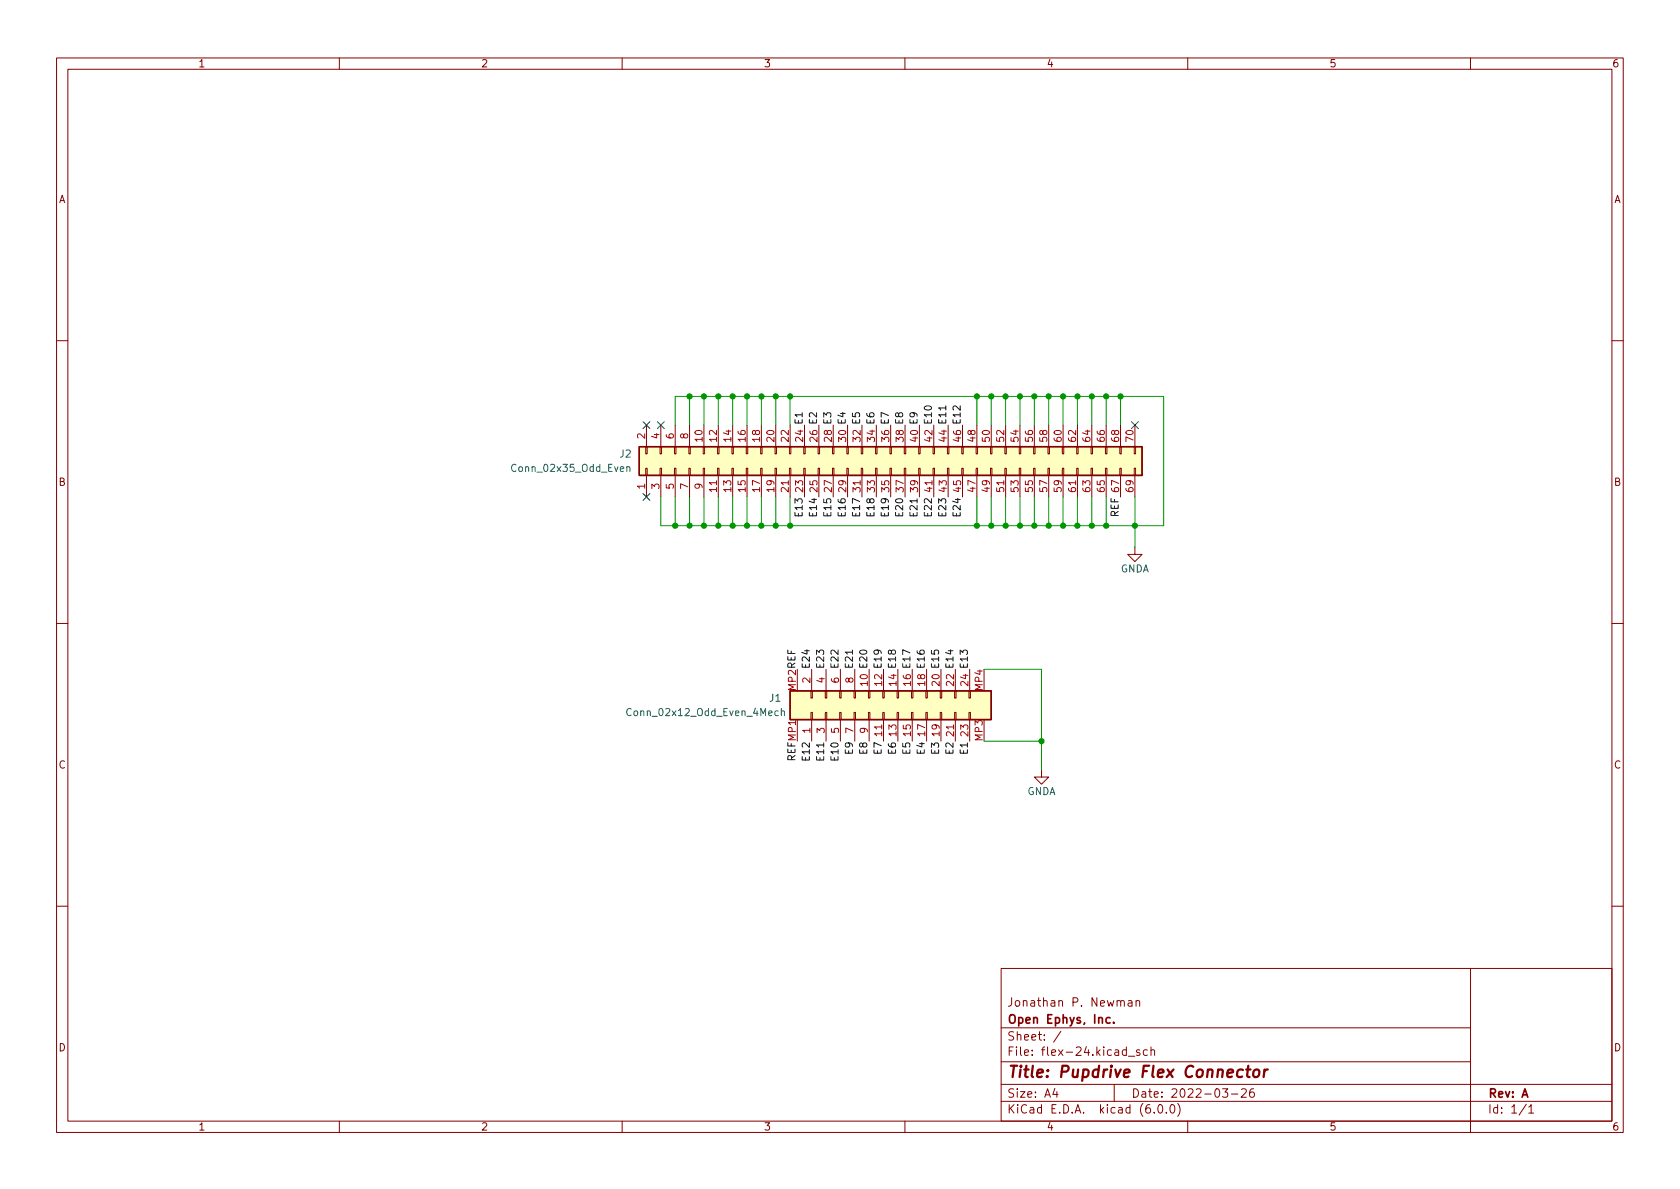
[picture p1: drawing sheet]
<svg xmlns="http://www.w3.org/2000/svg" width="297mm" height="210mm" viewBox="0 0 297 210" stroke-linecap="round" stroke-linejoin="round" font-family="sans-serif">
<g fill="none" stroke="#840000" stroke-width=".18">
<path d="M10 10.2h277v190.1h-277zM12 12.2h273v186.1h-273zM60 10.2v2M110 10.2v2M160 10.2v2M210 10.2v2M260 10.2v2M10 60.2h2M114.2 79h.2v1.3h-.2zM114.3 75.2v3.8M116.7 79h.3v1.3h-.3zM116.8 75.2v3.8"/>
<path d="M119.3 79h.2v1.3h-.2zM119.4 75.2v3.8M121.8 79h.2v1.3h-.2zM121.9 75.2v3.8M124.3 79h.3v1.3h-.3zM124.5 75.2v3.8M126.9 79h.2v1.3h-.2zM127 75.2v3.8M129.4 79h.3v1.3h-.3zM129.5 75.2v3.8M132 79h.2v1.3h-.2zM132.1 75.2v3.8"/>
<path d="M134.5 79h.2v1.3h-.2zM134.6 75.2v3.8M137 79h.3v1.3h-.3zM137.2 75.2v3.8M139.6 79h.2v1.3h-.2zM139.7 75.2v3.8M142.1 79h.3v1.3h-.3zM142.2 75.2v3.8M144.7 79h.2v1.3h-.2zM144.8 75.2v3.8M147.2 79h.2v1.3h-.2zM147.3 75.2v3.8"/>
<path d="M149.7 79h.3v1.3h-.3zM149.9 75.2v3.8M152.3 79h.2v1.3h-.2zM152.4 75.2v3.8M154.8 79h.3v1.3h-.3zM154.9 75.2v3.8M157.4 79h.2v1.3h-.2zM157.5 75.2v3.8M159.9 79h.2v1.3h-.2zM160 75.2v3.8M162.4 79h.3v1.3h-.3zM162.6 75.2v3.8"/>
<path d="M165 79h.2v1.3h-.2zM165.1 75.2v3.8M167.5 79h.3v1.3h-.3zM167.6 75.2v3.8M170.1 79h.2v1.3h-.2zM170.2 75.2v3.8M172.6 79h.2v1.3h-.2zM172.7 75.2v3.8M175.1 79h.3v1.3h-.3zM175.3 75.2v3.8M177.7 79h.2v1.3h-.2zM177.8 75.2v3.8"/>
<path d="M180.2 79h.3v1.3h-.3zM180.3 75.2v3.8M182.8 79h.2v1.3h-.2zM182.9 75.2v3.8M185.3 79h.2v1.3h-.2zM185.4 75.2v3.8M187.8 79h.3v1.3h-.3zM188 75.2v3.8M190.4 79h.2v1.3h-.2zM190.5 75.2v3.8M192.9 79h.3v1.3h-.3zM193 75.2v3.8"/>
<path d="M195.5 79h.2v1.3h-.2zM195.6 75.2v3.8M198 79h.2v1.3h-.2zM198.1 75.2v3.8M200.5 79h.3v1.3h-.3zM200.7 75.2v3.8M285 60.2h2M114.2 82.8h.2v1.3h-.2zM114.3 84.1v3.8M116.7 82.8h.3v1.3h-.3zM116.8 84.1v3.8M119.3 82.8h.2v1.3h-.2z"/>
<path d="M119.4 84.1v3.8M121.8 82.8h.2v1.3h-.2zM121.9 84.1v3.8M124.3 82.8h.3v1.3h-.3zM124.5 84.1v3.8M126.9 82.8h.2v1.3h-.2zM127 84.1v3.8M129.4 82.8h.3v1.3h-.3zM129.5 84.1v3.8M132 82.8h.2v1.3h-.2zM132.1 84.1v3.8M134.5 82.8h.2v1.3h-.2z"/>
<path d="M134.6 84.1v3.8M137 82.8h.3v1.3h-.3zM137.2 84.1v3.8M139.6 82.8h.2v1.3h-.2zM139.7 84.1v3.8M142.1 82.8h.3v1.3h-.3zM142.2 84.1v3.8M144.7 82.8h.2v1.3h-.2zM144.8 84.1v3.8M147.2 82.8h.2v1.3h-.2zM147.3 84.1v3.8M149.7 82.8h.3v1.3h-.3z"/>
<path d="M149.9 84.1v3.8M152.3 82.8h.2v1.3h-.2zM152.4 84.1v3.8M154.8 82.8h.3v1.3h-.3zM154.9 84.1v3.8M157.4 82.8h.2v1.3h-.2zM157.5 84.1v3.8M159.9 82.8h.2v1.3h-.2zM160 84.1v3.8M162.4 82.8h.3v1.3h-.3zM162.6 84.1v3.8M165 82.8h.2v1.3h-.2z"/>
<path d="M165.1 84.1v3.8M167.5 82.8h.3v1.3h-.3zM167.6 84.1v3.8M170.1 82.8h.2v1.3h-.2zM170.2 84.1v3.8M172.6 82.8h.2v1.3h-.2zM172.7 84.1v3.8M175.1 82.8h.3v1.3h-.3zM175.3 84.1v3.8M177.7 82.8h.2v1.3h-.2zM177.8 84.1v3.8M180.2 82.8h.3v1.3h-.3z"/>
<path d="M180.3 84.1v3.8M182.8 82.8h.2v1.3h-.2zM182.9 84.1v3.8M185.3 82.8h.2v1.3h-.2zM185.4 84.1v3.8M187.8 82.8h.3v1.3h-.3zM188 84.1v3.8M190.4 82.8h.2v1.3h-.2zM190.5 84.1v3.8M192.9 82.8h.3v1.3h-.3zM193 84.1v3.8M195.5 82.8h.2v1.3h-.2z"/>
<path d="M195.6 84.1v3.8M198 82.8h.2v1.3h-.2zM198.1 84.1v3.8M200.5 82.8h.3v1.3h-.3zM200.7 96.8v1.2h1.2l-1.2 1.3-1.3-1.3h1.3M200.7 84.1v3.8M10 110.2h2M141 118.4v3.8M143.5 118.4v3.8M146 118.4v3.8M148.6 118.4v3.8M151.1 118.4v3.8"/>
<path d="M153.7 118.4v3.8M156.2 118.4v3.8M158.7 118.4v3.8M161.3 118.4v3.8M163.8 118.4v3.8M166.4 118.4v3.8M168.9 118.4v3.8M171.4 118.4v3.8M174 118.4v3.8M285 110.2h2M141 127.2v3.9M143.4 126h.2v1.2h-.2z"/>
<path d="M143.4 122.2h.2v1.2h-.2zM143.5 127.2v3.9M145.9 126h.3v1.2h-.3zM145.9 122.2h.3v1.2h-.3zM146 127.2v3.9M148.5 126h.2v1.2h-.2zM148.5 122.2h.2v1.2h-.2zM148.6 127.2v3.9M151 126h.3v1.2h-.3zM151 122.2h.3v1.2h-.3zM151.1 127.2v3.9M153.5 126h.3v1.2h-.3z"/>
<path d="M153.5 122.2h.3v1.2h-.3zM153.7 127.2v3.9M156.1 126h.2v1.2h-.2zM156.1 122.2h.2v1.2h-.2zM156.2 127.2v3.9M158.6 126h.3v1.2h-.3zM158.6 122.2h.3v1.2h-.3zM158.7 127.2v3.9M161.2 126h.2v1.2h-.2zM161.2 122.2h.2v1.2h-.2zM161.3 127.2v3.9M163.7 126h.3v1.2h-.3z"/>
<path d="M163.7 122.2h.3v1.2h-.3zM163.8 127.2v3.9M166.2 126h.3v1.2h-.3zM166.2 122.2h.3v1.2h-.3zM166.4 127.2v3.9M168.8 126h.2v1.2h-.2zM168.8 122.2h.2v1.2h-.2zM168.9 127.2v3.9M171.3 126h.3v1.2h-.3zM171.3 122.2h.3v1.2h-.3zM171.4 127.2v3.9M174 127.2v3.9"/>
<path d="M184.1 136.1v1.3h1.3l-1.3 1.3-1.2-1.3h1.2M10 160.2h2M177 171.3h108v27h-108zM198.1 177.1l.3-.2 .3 .1 .1 .9M199.5 177h.6v.9M200.1 177.3l-.5 .1a.29 .29 0 0 0-.2 .2 .29 .29 0 0 0 .2 .3h.5M200.9 177.1l.2-.2 .3 .1 .1 .9M200.9 176.9v1M260 171.3v29M285 160.2h2M60 198.3v2M110 198.3v2"/>
<path d="M160 198.3v2M177 194.8h108M177 191.8h108M177 187.8h83M177 181.8h83M186.5 192.5l-.4 1h1M186.9 193v1M187.6 182.4l-1.3 1.9M197 191.8v3M199.5 186.8h1.1M201.5 185.7l-.4-.1-.2 .2 .1 .3 .5 .1v.4h-.6M202.9 185.7l-.5-.1-.3 .3v.4l.2 .3h.6"/>
<path d="M203.5 185.8l.2-.2 .4 .1v.9M203.5 185.1v1.5M204.1 196.7v.1M204.9 195.4l.2-.1a.81 .81 0 0 1 .6 .7 .81 .81 0 0 1-.3 .8h-.2a.81 .81 0 0 1-.6-.6 .81 .81 0 0 1 .3-.8zM206.2 196.7v.1M207.1 195.4l.1-.1a.81 .81 0 0 1 .6 .7 .81 .81 0 0 1-.3 .8h-.1a.81 .81 0 0 1-.6-.6 .81 .81 0 0 1 .3-.8zM208.2 195.1a1.72 1.72 0 0 1 0 2.3M210 198.3v2M216.1 192.5h1l-.5 .6 .4 .1v.7l-.2 .1h-.4l-.3-.1M217.7 193.5h1.2M219.5 192.7l.6-.2 .2 .2 .1 .3-1 1h1M221.6 192.5a.59 .59 0 0 0-.7 .7v.5l.2 .3h.4l.2-.1 .1-.5-.2-.2-.4-.1-.3 .3"/>
<path d="M269.9 195.3l-1.3 1.9M270.3 195.8l.4-.5v1.5M270.3 196.8h.9"/>
</g>
<path d="M219.8 189.2a.66 .66 0 0 0-1 .3l-.1 .6 .2 .3 .1 .1 .6-.1M220.3 189.1h.8M220.7 188.5l-.2 1.7 .1 .2 .3 .1M221.8 189.3a.52 .52 0 0 1 .5-.2 .52 .52 0 0 1 .4 .4l-.1 .6a.55 .55 0 0 1-.5 .4 .55 .55 0 0 1-.5-.4zM223.6 189.1l-.2 1.4M224.2 189.1l-.4 .1-.3 .3" fill="none" stroke="#840000" stroke-width=".4"/>
<path d="M196.3 180l-.5-.1-.2 .3v.4l.1 .3h.6M196.9 180.8v.1" fill="none" stroke="#840000" stroke-width=".3"/>
<g fill="#ffffc2" stroke="#ffffc2" stroke-width=".18">
<path d="M139.7 122.2h35.6v5h-35.6z"/>
<path d="M113 79h88.9v5.1h-88.9z"/>
</g>
<path d="M113 79h88.9v5.1h-88.9zM139.7 122.2h35.6v5h-35.6z" fill="none" stroke="#840000" stroke-width=".25"/>
<path d="M110.8 82.6l.2-.1 .3 .1 .1 .8M110.8 82.5v.9M111.6 125.4a.6 .6 0 0 0-.8 .4 .6 .6 0 0 0 .6 .8l.2-.2M138.1 125.8l.2-.1 .3 .1 .1 .8M138.1 125.3v1.3" fill="none" stroke="#006464" stroke-width=".18"/>
<g fill="none" stroke="#009600" stroke-width=".18">
<path d="M119.4 75.2v-5.1h86.3v22.9h-88.9v-5.1M121.9 70.1v5.1M124.5 70.1v5.1M127 70.1v5.1M129.5 70.1v5.1M132.1 70.1v5.1M134.6 70.1v5.1M137.2 70.1v5.1M139.7 70.1v5.1M172.7 70.1v5.1M175.3 70.1v5.1M177.8 70.1v5.1"/>
<path d="M180.3 70.1v5.1M182.9 70.1v5.1M185.4 70.1v5.1M188 70.1v5.1M190.5 70.1v5.1M193 70.1v5.1M195.6 70.1v5.1M198.1 70.1v5.1M119.4 87.9v5.1M121.9 87.9v5.1M124.5 87.9v5.1M127 87.9v5.1"/>
<path d="M129.5 87.9v5.1M132.1 87.9v5.1M134.6 87.9v5.1M137.2 87.9v5.1M139.7 87.9v5.1M172.7 87.9v5.1M175.3 87.9v5.1M177.8 87.9v5.1M180.3 87.9v5.1M182.9 87.9v5.1M185.4 87.9v5.1M188 87.9v5.1"/>
<path d="M190.5 87.9v5.1M193 87.9v5.1M195.6 87.9v5.1M200.7 87.9v8.9M174 118.4h10.1v17.7M174 131.1h10.1"/>
</g>
<path d="M113.7 74.6l1.2 1.2M114.9 74.6l-1.2 1.2M116.2 74.6l1.2 1.2M117.4 74.6l-1.2 1.2M200.1 74.6l1.2 1.2M201.3 74.6l-1.2 1.2M113.7 87.3l1.2 1.2M114.9 87.3l-1.2 1.2" fill="none" stroke="#000084" stroke-width=".18"/>
<g fill="#009600" stroke="#009600" stroke-width=".18">
<circle cx="198.1" cy="70.1" r=".46"/>
<circle cx="195.6" cy="70.1" r=".46"/>
<circle cx="195.6" cy="93" r=".46"/>
<circle cx="193" cy="93" r=".46"/>
<circle cx="190.5" cy="70.1" r=".46"/>
<circle cx="185.4" cy="70.1" r=".46"/>
<circle cx="188" cy="70.1" r=".46"/>
<circle cx="193" cy="70.1" r=".46"/>
<circle cx="200.7" cy="93" r=".46"/>
<circle cx="137.2" cy="93" r=".46"/>
<circle cx="139.7" cy="93" r=".46"/>
<circle cx="134.6" cy="93" r=".46"/>
<circle cx="132.1" cy="93" r=".46"/>
<circle cx="124.5" cy="93" r=".46"/>
<circle cx="129.5" cy="93" r=".46"/>
<circle cx="127" cy="93" r=".46"/>
<circle cx="121.9" cy="93" r=".46"/>
<circle cx="119.4" cy="93" r=".46"/>
<circle cx="124.5" cy="70.1" r=".46"/>
<circle cx="127" cy="70.1" r=".46"/>
<circle cx="129.5" cy="70.1" r=".46"/>
<circle cx="121.9" cy="70.1" r=".46"/>
<circle cx="139.7" cy="70.1" r=".46"/>
<circle cx="137.2" cy="70.1" r=".46"/>
<circle cx="132.1" cy="70.1" r=".46"/>
<circle cx="134.6" cy="70.1" r=".46"/>
<circle cx="175.3" cy="70.1" r=".46"/>
<circle cx="177.8" cy="70.1" r=".46"/>
<circle cx="172.7" cy="70.1" r=".46"/>
<circle cx="180.3" cy="70.1" r=".46"/>
<circle cx="182.9" cy="70.1" r=".46"/>
<circle cx="185.4" cy="93" r=".46"/>
<circle cx="188" cy="93" r=".46"/>
<circle cx="190.5" cy="93" r=".46"/>
<circle cx="184.1" cy="131.1" r=".46"/>
<circle cx="177.8" cy="93" r=".46"/>
<circle cx="172.7" cy="93" r=".46"/>
<circle cx="182.9" cy="93" r=".46"/>
<circle cx="180.3" cy="93" r=".46"/>
<circle cx="175.3" cy="93" r=".46"/>
</g>
<text font-size="2.8" fill="#840000" x="178" y="190.6">Title: Pupdrive Flex Connector</text>
<g font-size="2.1" fill="#840000">
<text x="178" y="178">Jonathan P. Newman</text>
<text x="178" y="184">Sheet: /</text>
<text x="178" y="181">Open Ephys, Inc.</text>
<text x="178" y="186.7">File: flex-24.kicad_sch</text>
<text x="178" y="196.9">KiCad E.D.A. kicad (6.0.0)</text>
<text x="178" y="194.1">Size: A4</text>
<text x="200" y="194.1">Date: 2022-03-26</text>
<text x="263" y="194.1">Rev: A</text>
<text x="263" y="196.9">Id: 1/1</text>
</g>
<g font-size="1.8" fill="#840000">
<text x="35" y="11.9">1</text>
<text x="85" y="11.9">2</text>
<text x="135" y="11.9">3</text>
<text x="185" y="11.9">4</text>
<text x="235" y="11.9">5</text>
<text x="285" y="11.9">6</text>
<text x="10.3" y="35.9">A</text>
<text x="285.3" y="35.9">A</text>
<text x="10.3" y="85.9">B</text>
<text x="285.3" y="85.9">B</text>
<text x="10.3" y="135.9">C</text>
<text x="285.3" y="135.9">C</text>
<text x="10.3" y="185.9">D</text>
<text x="285.3" y="185.9">D</text>
<text x="35" y="199.9">1</text>
<text x="85" y="199.9">2</text>
<text x="135" y="199.9">3</text>
<text x="185" y="199.9">4</text>
<text x="235" y="199.9">5</text>
<text x="285" y="199.9">6</text>
</g>
<g font-size="1.8" fill="#a90000">
<text x="114" y="77.6" transform="rotate(-90 114 77.6)">2</text>
<text x="116.6" y="77.6" transform="rotate(-90 116.6 77.6)">4</text>
<text x="119.1" y="77.6" transform="rotate(-90 119.1 77.6)">6</text>
<text x="121.7" y="77.6" transform="rotate(-90 121.7 77.6)">8</text>
<text x="124.2" y="78.1" transform="rotate(-90 124.2 78.1)">10</text>
<text x="126.7" y="78.1" transform="rotate(-90 126.7 78.1)">12</text>
<text x="129.3" y="78.1" transform="rotate(-90 129.3 78.1)">14</text>
<text x="131.8" y="78.1" transform="rotate(-90 131.8 78.1)">16</text>
<text x="134.4" y="78.1" transform="rotate(-90 134.4 78.1)">18</text>
<text x="136.9" y="78.1" transform="rotate(-90 136.9 78.1)">20</text>
<text x="139.4" y="78.1" transform="rotate(-90 139.4 78.1)">22</text>
<text x="172.5" y="78.1" transform="rotate(-90 172.5 78.1)">48</text>
<text x="175" y="78.1" transform="rotate(-90 175 78.1)">50</text>
<text x="177.5" y="78.1" transform="rotate(-90 177.5 78.1)">52</text>
<text x="180.1" y="78.1" transform="rotate(-90 180.1 78.1)">54</text>
<text x="182.6" y="78.1" transform="rotate(-90 182.6 78.1)">56</text>
<text x="185.2" y="78.1" transform="rotate(-90 185.2 78.1)">58</text>
<text x="187.7" y="78.1" transform="rotate(-90 187.7 78.1)">60</text>
<text x="190.2" y="78.1" transform="rotate(-90 190.2 78.1)">62</text>
<text x="192.8" y="78.1" transform="rotate(-90 192.8 78.1)">64</text>
<text x="195.3" y="78.1" transform="rotate(-90 195.3 78.1)">66</text>
<text x="197.9" y="78.1" transform="rotate(-90 197.9 78.1)">68</text>
<text x="200.4" y="78.1" transform="rotate(-90 200.4 78.1)">70</text>
<text x="114" y="86.5" transform="rotate(-90 114 86.5)">1</text>
<text x="116.6" y="86.5" transform="rotate(-90 116.6 86.5)">3</text>
<text x="119.1" y="86.5" transform="rotate(-90 119.1 86.5)">5</text>
<text x="121.7" y="86.5" transform="rotate(-90 121.7 86.5)">7</text>
<text x="124.2" y="86.5" transform="rotate(-90 124.2 86.5)">9</text>
<text x="126.7" y="87" transform="rotate(-90 126.7 87)">11</text>
<text x="129.3" y="87" transform="rotate(-90 129.3 87)">13</text>
<text x="131.8" y="87" transform="rotate(-90 131.8 87)">15</text>
<text x="134.4" y="87" transform="rotate(-90 134.4 87)">17</text>
<text x="136.9" y="87" transform="rotate(-90 136.9 87)">19</text>
<text x="139.4" y="87" transform="rotate(-90 139.4 87)">21</text>
<text x="142" y="87" transform="rotate(-90 142 87)">23</text>
<text x="144.5" y="87" transform="rotate(-90 144.5 87)">25</text>
<text x="147.1" y="87" transform="rotate(-90 147.1 87)">27</text>
<text x="149.6" y="87" transform="rotate(-90 149.6 87)">29</text>
<text x="152.1" y="87" transform="rotate(-90 152.1 87)">31</text>
<text x="154.7" y="87" transform="rotate(-90 154.7 87)">33</text>
<text x="157.2" y="87" transform="rotate(-90 157.2 87)">35</text>
<text x="159.8" y="87" transform="rotate(-90 159.8 87)">37</text>
<text x="162.3" y="87" transform="rotate(-90 162.3 87)">39</text>
<text x="164.8" y="87" transform="rotate(-90 164.8 87)">41</text>
<text x="167.4" y="87" transform="rotate(-90 167.4 87)">43</text>
<text x="169.9" y="87" transform="rotate(-90 169.9 87)">45</text>
<text x="172.5" y="87" transform="rotate(-90 172.5 87)">47</text>
<text x="175" y="87" transform="rotate(-90 175 87)">49</text>
<text x="177.5" y="87" transform="rotate(-90 177.5 87)">51</text>
<text x="180.1" y="87" transform="rotate(-90 180.1 87)">53</text>
<text x="182.6" y="87" transform="rotate(-90 182.6 87)">55</text>
<text x="185.2" y="87" transform="rotate(-90 185.2 87)">57</text>
<text x="187.7" y="87" transform="rotate(-90 187.7 87)">59</text>
<text x="190.2" y="87" transform="rotate(-90 190.2 87)">61</text>
<text x="192.8" y="87" transform="rotate(-90 192.8 87)">63</text>
<text x="195.3" y="87" transform="rotate(-90 195.3 87)">65</text>
<text x="200.4" y="87" transform="rotate(-90 200.4 87)">69</text>
<text x="143.3" y="120.8" transform="rotate(-90 143.3 120.8)">2</text>
<text x="145.8" y="120.8" transform="rotate(-90 145.8 120.8)">4</text>
<text x="148.3" y="120.8" transform="rotate(-90 148.3 120.8)">6</text>
<text x="150.9" y="120.8" transform="rotate(-90 150.9 120.8)">8</text>
<text x="173.7" y="122.1" transform="rotate(-90 173.7 122.1)">MP4</text>
<text x="143.3" y="129.6" transform="rotate(-90 143.3 129.6)">1</text>
<text x="145.8" y="129.6" transform="rotate(-90 145.8 129.6)">3</text>
<text x="148.3" y="129.6" transform="rotate(-90 148.3 129.6)">5</text>
<text x="150.9" y="129.6" transform="rotate(-90 150.9 129.6)">7</text>
<text x="153.4" y="129.6" transform="rotate(-90 153.4 129.6)">9</text>
<text x="156" y="130.1" transform="rotate(-90 156 130.1)">11</text>
<text x="158.5" y="130.1" transform="rotate(-90 158.5 130.1)">13</text>
<text x="161" y="130.1" transform="rotate(-90 161 130.1)">15</text>
<text x="163.6" y="130.1" transform="rotate(-90 163.6 130.1)">17</text>
<text x="166.1" y="130.1" transform="rotate(-90 166.1 130.1)">19</text>
<text x="168.7" y="130.1" transform="rotate(-90 168.7 130.1)">21</text>
<text x="171.2" y="130.1" transform="rotate(-90 171.2 130.1)">23</text>
<text x="173.7" y="131" transform="rotate(-90 173.7 131)">MP3</text>
</g>
<g font-size="1.8" fill="#006464">
<text x="90.9" y="83.4">Conn_02x35_Odd_Even</text>
<text x="109.6" y="80.9">J2</text>
<text x="198.1" y="101.2">GNDA</text>
<text x="136.1" y="124.1">J1</text>
<text x="111.5" y="126.6">Conn_02x12_Odd_Even_4Mech</text>
<text x="181.5" y="140.6">GNDA</text>
</g>
<g font-size="1.8" fill="#0f0f0f">
<text x="142" y="78.1" transform="rotate(-90 142 78.1)">24 E1</text>
<text x="144.5" y="78.1" transform="rotate(-90 144.5 78.1)">26 E2</text>
<text x="147.1" y="78.1" transform="rotate(-90 147.1 78.1)">28 E3</text>
<text x="149.6" y="78.1" transform="rotate(-90 149.6 78.1)">30 E4</text>
<text x="152.1" y="78.1" transform="rotate(-90 152.1 78.1)">32 E5</text>
<text x="154.7" y="78.1" transform="rotate(-90 154.7 78.1)">34 E6</text>
<text x="157.2" y="78.1" transform="rotate(-90 157.2 78.1)">36 E7</text>
<text x="159.8" y="78.1" transform="rotate(-90 159.8 78.1)">38 E8</text>
<text x="162.3" y="78.1" transform="rotate(-90 162.3 78.1)">40 E9</text>
<text x="164.8" y="78.1" transform="rotate(-90 164.8 78.1)">42 E10</text>
<text x="167.4" y="78.1" transform="rotate(-90 167.4 78.1)">44 E11</text>
<text x="169.9" y="78.1" transform="rotate(-90 169.9 78.1)">46 E12</text>
<text x="141.9" y="91" transform="rotate(-90 141.9 91)">E13</text>
<text x="144.4" y="91" transform="rotate(-90 144.4 91)">E14</text>
<text x="147" y="91" transform="rotate(-90 147 91)">E15</text>
<text x="149.5" y="91" transform="rotate(-90 149.5 91)">E16</text>
<text x="152.1" y="91" transform="rotate(-90 152.1 91)">E17</text>
<text x="154.6" y="91" transform="rotate(-90 154.6 91)">E18</text>
<text x="157.1" y="91" transform="rotate(-90 157.1 91)">E19</text>
<text x="159.7" y="91" transform="rotate(-90 159.7 91)">E20</text>
<text x="162.2" y="91" transform="rotate(-90 162.2 91)">E21</text>
<text x="164.8" y="91" transform="rotate(-90 164.8 91)">E22</text>
<text x="167.3" y="91" transform="rotate(-90 167.3 91)">E23</text>
<text x="169.8" y="91" transform="rotate(-90 169.8 91)">E24</text>
<text x="197.8" y="91.4" transform="rotate(-90 197.8 91.4)">REF 67</text>
<text x="143.2" y="118.4" transform="rotate(-90 143.2 118.4)">E24</text>
<text x="145.7" y="118.4" transform="rotate(-90 145.7 118.4)">E23</text>
<text x="148.2" y="118.4" transform="rotate(-90 148.2 118.4)">E22</text>
<text x="150.8" y="118.4" transform="rotate(-90 150.8 118.4)">E21</text>
<text x="140.7" y="122.1" transform="rotate(-90 140.7 122.1)">MP2REF</text>
<text x="153.4" y="121.2" transform="rotate(-90 153.4 121.2)">10 E20</text>
<text x="156" y="121.2" transform="rotate(-90 156 121.2)">12 E19</text>
<text x="158.5" y="121.2" transform="rotate(-90 158.5 121.2)">14 E18</text>
<text x="161" y="121.2" transform="rotate(-90 161 121.2)">16 E17</text>
<text x="163.6" y="121.2" transform="rotate(-90 163.6 121.2)">18 E16</text>
<text x="166.1" y="121.2" transform="rotate(-90 166.1 121.2)">20 E15</text>
<text x="168.7" y="121.2" transform="rotate(-90 168.7 121.2)">22 E14</text>
<text x="171.2" y="121.2" transform="rotate(-90 171.2 121.2)">24 E13</text>
<text x="140.6" y="134.6" transform="rotate(-90 140.6 134.6)">REFMP1</text>
<text x="143.2" y="134.2" transform="rotate(-90 143.2 134.2)">E12</text>
<text x="145.7" y="134.2" transform="rotate(-90 145.7 134.2)">E11</text>
<text x="148.2" y="134.2" transform="rotate(-90 148.2 134.2)">E10</text>
<text x="150.8" y="133.2" transform="rotate(-90 150.8 133.2)">E9</text>
<text x="153.3" y="133.2" transform="rotate(-90 153.3 133.2)">E8</text>
<text x="155.9" y="133.2" transform="rotate(-90 155.9 133.2)">E7</text>
<text x="158.4" y="133.2" transform="rotate(-90 158.4 133.2)">E6</text>
<text x="160.9" y="133.2" transform="rotate(-90 160.9 133.2)">E5</text>
<text x="163.5" y="133.2" transform="rotate(-90 163.5 133.2)">E4</text>
<text x="166" y="133.2" transform="rotate(-90 166 133.2)">E3</text>
<text x="168.6" y="133.2" transform="rotate(-90 168.6 133.2)">E2</text>
<text x="171.1" y="133.2" transform="rotate(-90 171.1 133.2)">E1</text>
</g>
</svg>
